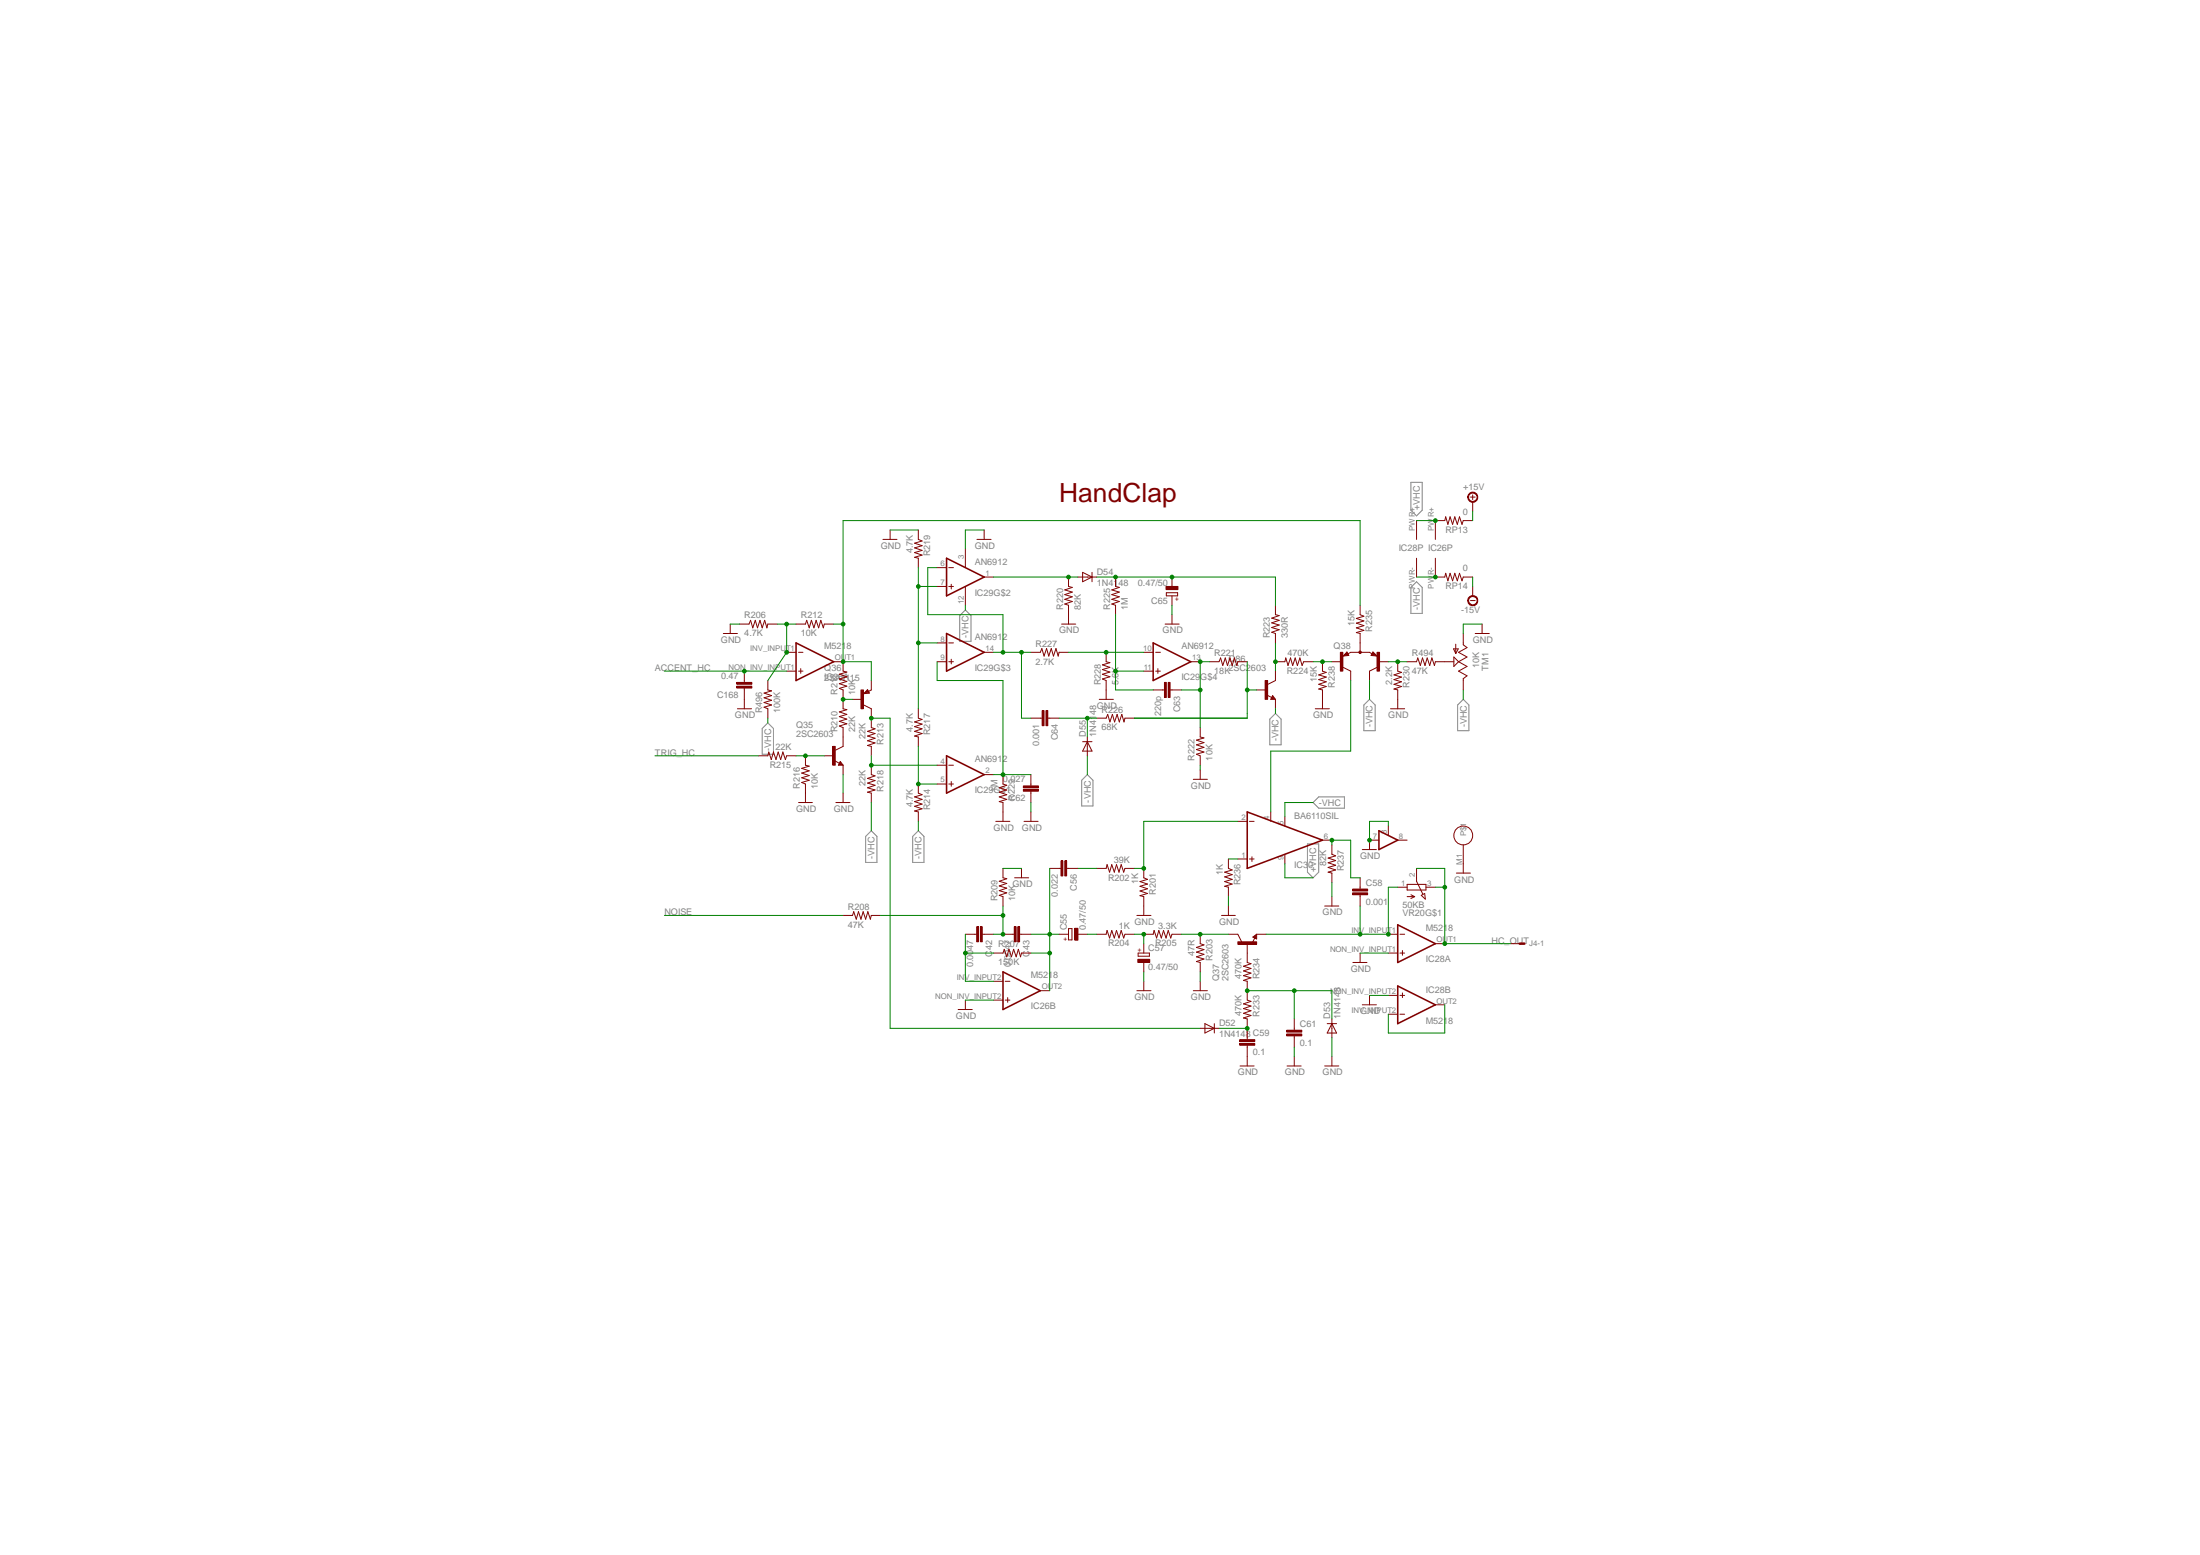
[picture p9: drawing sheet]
<svg xmlns="http://www.w3.org/2000/svg" width="297mm" height="210mm" viewBox="0 0 297 210" stroke-linecap="round" stroke-linejoin="round" font-family="sans-serif">
<path d="M190.5 65.1h1.5v3.8l-.7 .7-.8-.7zM191.3 78.5l.7 .8v3.5h-1.5v-3.5zM103.7 97.6l.7 .7v3.5h-1.5v-3.5zM130.3 82.3l.8 .8v3.5h-1.5v-3.5zM172.2 96.3l.8 .8v3.4h-1.6v-3.4zM184.9 94.4l.8 .8v3.4h-1.6v-3.4zM196.8 95.2l.8-.8 .7 .8v3.4h-1.5zM117.6 112.1l.8 .8v3.5h-1.5v-3.5zM123.2 112.9l.8-.8 .8 .8v3.5h-1.6zM146.8 104.6l.8 .7v3.5h-1.6v-3.5zM176.5 113.9h1.6v3.8l-.8 .8-.8-.8zM177.3 108.3l.8-.7h3.4v1.5h-3.4z" fill="none" stroke="#808080" stroke-width=".14"/>
<g fill="none" stroke="#800000" stroke-width=".14">
<path d="M119.2 72.8h1.9M120.2 71.5v1.3M124 71.5v1.3l.5 .2-1 .3 1 .4-1 .3 1 .3-1 .3 1 .3-1 .3 .5 .2v1.2M126.5 79.2h1.3M126.5 76.6h1.3M128.1 79.2h.6M128.1 76.6h.6M128.4 78.9v.6M130.3 74.1v2.5M130.3 79.2v2.5M131.9 72.8h1.9M132.9 77.9h1.3"/>
<path d="M132.9 71.5v1.3M144.3 77.9v1.3l.5 .1-1 .3 1 .3-1 .4 1 .3-1 .3 1 .3-1 .3 .5 .2v1.3M145.5 77.9h2.6M146.2 77.3l1.2 .6-1.2 .6zM147.4 77.3v1.2M150.6 77.9v1.3l.5 .1-1 .3 1 .3-1 .4 1 .3-1 .3 1 .3-1 .3 .5 .2v1.3M97.7 85.5h1.9M98.6 84.2v1.3M99.9 84.2h1.2l.2-.5 .3 1.1 .4-1.1 .3 1.1 .3-1.1 .3 1.1 .3-1.1 .3 1.1 .2-.6h1.2M103.7 91.9v1.2l.5 .2-1 .3 1 .3-1 .3 1 .3-1 .3 1 .4-1 .3 .5 .2v1.2M106.2 88.1h1.3M106.2 90.6h1.3"/>
<path d="M107.5 84.2h1.3l.1-.5 .4 1.1 .3-1.1 .3 1.1 .3-1.1 .3 1.1 .3-1.1 .4 1.1 .1-.6h1.3M107.8 88.1h.6M107.8 90.6h.6M108.1 90.3v.6M112.6 89.3h1.2v1.3l.5 .1-1 .3 1 .4-1 .3 1 .3-1 .3 1 .3-1 .3 .5 .2v2.6l.5 .1-1 .3 1 .3-1 .3 1 .4-1 .3 1 .3-1 .3 .5 .2v2.6l-1 .5M115.1 94.4h1.3M116.2 93.1h.4v2.6h-.4zM116.6 95.2l1 .5v2.5l.5 .2-1 .3 1 .3-1 .4 1 .3-1 .3 1 .3-1 .3 .5 .2v1.2M117.1 93.1l.3 .5h-.8zM117.1 93.4h-.2l.2-.1 .2 .2-.5 .1 .3-.4 .2 .3M117.6 91.9v1.2l-.3 .2M124 95.7v1.2l.5 .2-1 .4 1 .2-1 .4 1 .3-1 .3 1 .3-1 .4 .5 .1v1.3"/>
<path d="M126.5 89.3h1.3M126.5 86.8h1.3M128.1 89.3h.6M128.1 86.8h.6M128.4 89v.6M132.9 88.1h1.3M139.2 88.1h1.3l.2-.6 .3 1.1 .3-1.1 .3 1.1 .3-1.1 .3 1.1 .4-1.1 .3 1.1 .1-.5h1.3M139.2 96.9h1.5M140.7 95.9h.3v2.1h-.3zM141.2 95.9h.3v2.1h-.3zM141.5 96.9h1.5M146.8 99.5v2.5"/>
<path d="M148.1 96.9h1.2l.3-.5 .3 1.1 .3-1.1 .3 1.1 .3-1.1 .3 1.1 .4-1.1 .3 1.1 .1-.6h1.3M149.3 88.1v1.2l.6 .2-1.1 .2 1.1 .4-1.1 .3 1.1 .3-1.1 .3 1.1 .4-1.1 .3 .5 .2v1.2M154.4 88.1h1.3M154.4 90.6h1.3M155.7 93.1h1.5M156 88.1h.7M156 90.6h.7M156.3 90.3v.6M157.2 92.1h.3v2h-.3zM157.5 80h1.5v.4h-1.5zM157.7 92.1h.3v2h-.3zM158 93.1h1.5"/>
<path d="M160.8 89.3h1.2M102.4 102h1.3l.1-.5 .3 1 .3-1 .4 1 .3-1 .3 1 .3-1 .3 1 .2-.5h1.3M107.8 108.3h1.9M108.8 102v1.3l.5 .1-1.1 .3 1.1 .4-1.1 .3 1.1 .3-1.1 .3 1.1 .3-1.1 .3 .6 .2v2.5M111.3 102h1.3M112.4 100.8h.4v2.5h-.4zM112.7 102.7l.6 .3M112.9 108.3h1.9M113.4 102.8l.4 .5h-.6zM113.4 103l.1 .2h-.2l.1-.3 .3 .3h-.4M113.8 103.3v1.3M113.8 107.1v1.2"/>
<path d="M117.6 103.3v1.3l.5 .1-1 .4 1 .3-1 .3 1 .3-1 .3 1 .3-1 .3 .5 .2v1.2M124 105.8v1.3l.5 .2-1 .3 1 .3-1 .3 1 .3-1 .3 1 .4-1 .3 .5 .1v1.3M126.5 103.3h1.3M126.5 105.8h1.3M128.1 103.3h.6M128.1 105.8h.6M128.4 105.5v.6M132.9 104.6h1.3M134.4 110.9h2M135.4 104.6v1.2l.5 .2-1 .3 1 .3-1 .3 1 .4-1 .3 1 .3-1 .3 .5 .1v2.6M138.2 106.1h2v.2h-2zM138.2 106.6h2v.2h-2z"/>
<path d="M138.3 110.9h1.9M139.2 104.6v1.5M139.2 106.8v1.5M139.2 109.6v1.3M146.2 100.1h1.2M146.8 100.1l.6 1.3h-1.2z"/>
</g>
<path d="M116.4 93.1v2.6M112.6 100.8v2.5" fill="none" stroke="#800000" stroke-width=".34"/>
<path d="M140.8 95.9v2.1M141.3 95.9v2.1M157.3 92.1v2M157.9 92.1v2M138.2 106.2h2M138.2 106.7h2" fill="none" stroke="#800000" stroke-width=".25"/>
<path d="M127.8 75.4l5.1 2.5-5.1 2.5zM107.5 86.8l5.1 2.5-5.1 2.6zM127.8 85.5l5.1 2.6-5.1 2.5zM155.7 86.8l5.1 2.5-5.1 2.6zM127.8 102l5.1 2.6-5.1 2.5z" fill="none" stroke="#800000" stroke-width=".21"/>
<path d="M157.4 79.2h1.6v.4h-1.6z" fill-rule="evenodd" fill="#800000"/>
<g fill="none" stroke="#800000" stroke-width=".14">
<path d="M157.4 79.2h1.6v.4h-1.6zM158.2 77.9v1.3M143.3 84.2h1.9M144.3 83v1.2M148.4 94.4h1.9M149.3 93.1v1.3M157.3 84.2h1.9M158.2 80.4v1.3M158.2 83v1.2M162 98.2v1.3l.6 .1-1.1 .3 1.1 .3-1.1 .3 1.1 .4-1.1 .3 1.1 .3-1.1 .3 .5 .2v1.3M163.3 89.3h1.3l.2-.5 .3 1 .3-1 .3 1 .4-1 .3 1 .3-1 .3 1 .1-.5h1.3M169.7 93.1h1.2"/>
<path d="M170.8 91.9h.4v2.5h-.4zM171.1 93.9l.6 .2M171.8 93.9l.4 .5h-.6zM171.8 94.1l.1 .2h-.2l.1-.3 .3 .3h-.4M172.2 90.6v1.3l-1 .5M172.2 81.7v1.3l.5 .1-1 .3 1 .3-1 .4 1 .3-1 .3 1 .3-1 .3 .5 .2v1.3M172.2 94.4v1.3M172.2 89.3h1.3l.1-.5 .3 1 .3-1 .3 1 .4-1 .3 1 .3-1 .3 1 .2-.5h1.3M177.6 95.7h1.9M178.6 89.3v1.3l.5 .2-1 .3 1 .3-1 .3 1 .3-1 .4 1 .3-1 .3 .5 .1v2.6M183.6 81.7v1.3l.5 .2-1 .3 1 .3-1 .3 1 .4-1 .3 1 .3-1 .3 .5 .1v1.3M187.7 95.7h1.9"/>
<path d="M188.7 89.3v1.3l.5 .2-1 .3 1 .3-1 .3 1 .3-1 .4 1 .3-1 .3 .5 .1v2.6M190 89.3h1.3l.1-.5 .4 1 .3-1 .3 1 .3-1 .3 1 .3-1 .4 1 .1-.5h1.3M199.2 85.5h1.9M200.1 84.2v1.3M135.4 117.2v1.3l.5 .1-1 .4 1 .3-1 .3 1 .3-1 .3 1 .3-1 .4 .5 .1v1.3M161.1 105.2h1.9M162 103.9v1.3M167.1 116h1.3M167.1 110.9h1.3M168.7 116h.6M168.7 110.9h.6M169 115.7v.6"/>
<path d="M171.6 109.6v1.3M173.5 110.2v1.3M173.5 115.3v1.3M178.6 113.4h1.2M184.9 113.4h1.3M187.4 111.5v1.3M188.7 113.4h1.3M113.8 123.6h1.3l.2-.5 .3 1 .3-1 .3 1 .3-1 .4 1 .3-1 .3 1 .1-.5h1.3M130.3 126.1h1.6M131.9 125.1h.2v2h-.2zM132.4 125.1h.2v2h-.2zM132.6 126.1h1.6"/>
<path d="M134.2 135h1.2M134.2 132.5h1.2M134.2 128.7h1.2l.2-.6 .3 1.1 .3-1.1 .4 1.1 .3-1.1 .3 1.1 .3-1.1 .3 1.1 .1-.5h1.3M135.4 126.1h1.5M135.7 135h.7M135.7 132.5h.7M136.1 134.7v.6M136.9 125.1h.3v2h-.3zM137.4 125.1h.3v2h-.3zM137.7 126.1h1.5M140.5 133.7h1.2M144.3 125.3h.4v1.6h-.4z"/>
</g>
<path d="M171 91.9v2.5" fill="none" stroke="#800000" stroke-width=".34"/>
<path d="M168.4 109.6l10.2 3.8-10.2 3.8zM186.2 112.1l2.5 1.3-2.5 1.3zM135.4 131.2l5.1 2.5-5.1 2.6z" fill="none" stroke="#800000" stroke-width=".21"/>
<path d="M132 125.1v2M132.5 125.1v2M137.1 125.1v2M137.5 125.1v2" fill="none" stroke="#800000" stroke-width=".25"/>
<path d="M145.1 125.3h.4v1.6h-.4z" fill-rule="evenodd" fill="#800000"/>
<path d="M143 126.1h1.3M145.1 125.3h.4v1.6h-.4zM145.5 126.1h1.3M148.1 126.1h1.2l.2-.5 .3 1 .3-1 .3 1 .3-1 .4 1 .3-1 .3 1 .2-.5h1.3M153.7 128.7h1.5v.4h-1.5z" fill="none" stroke="#800000" stroke-width=".14"/>
<path d="M153.6 129.5h1.6v.4h-1.6z" fill-rule="evenodd" fill="#800000"/>
<g fill="none" stroke="#800000" stroke-width=".14">
<path d="M191.3 70.3v2.5M191.3 75.4v2.5M181.4 90.1l1 .5M181.9 88l.2 .5-.7 .1zM181.9 88.3h-.3l.3-.1 .1 .2-.5 .1 .4-.4 .1 .3M182 88.3l.4-.2h2.5l.3 .2M185.4 88l.5 .6-.8-.1zM185.4 88.3h.2l-.2-.1-.1 .2 .5 .1-.4-.4-.2 .3M185.9 90.1l-1 .5M137 118.5h1.9M137.9 117.2v1.3M141.7 117.2h1.6"/>
<path d="M143.3 116.2h.2v2h-.2zM143.8 116.2h.2v2h-.2zM144 117.2h1.5M148.1 117.2h1.2l.2-.5 .3 1 .3-1 .3 1 .3-1 .4 1 .3-1 .3 1 .2-.5h1.3M154.4 117.2v1.3l.5 .2-1 .3 1 .3-1 .3 1 .4-1 .3 1 .3-1 .3 .5 .1v2.6M165.9 116v1.2l.5 .2-1 .3 1 .4-1 .3 1 .3-1 .3 1 .3-1 .3 .5 .2v1.2M179.8 114v1.3l.5 .2-1 .3 1 .4-1 .3 1 .3-1 .3 1 .3-1 .3 .5 .2v1.2M183.6 118.5v1.5M183.9 114.7h1.9M184.9 113.4v1.3M188.7 119.8h1.3M190 119.4h2.5v.7h-2.5z"/>
<path d="M191.3 117.2v1.8l.8 1.7M192.5 119.8h1.3M129.4 136.3h1.9M130.3 135v1.3M153.5 133.7h1.9M153.5 123.6h1.9M153.6 129.5h1.6v.4h-1.6zM154.4 127.4v1.3M154.4 129.9v1.3M154.4 132.5v1.2M154.4 126.1h1.3l.1-.5 .4 1 .3-1 .3 1 .3-1 .3 1 .3-1 .4 1 .1-.5h1.3M161.1 133.7h1.9"/>
<path d="M162 126.1v1.3l.6 .2-1.1 .3 1.1 .3-1.1 .3 1.1 .3-1.1 .4 1.1 .3-1.1 .3 .5 .1v1.3M162 132.5v1.2M162 138.8h2.6M162.7 138.2l1.3 .6-1.3 .6zM164 138.2v1.2M164.9 123.6h1.9M165.9 126.1h1.2l.5 1M165.9 122.3v1.3M167.1 127.1h2.6v.4h-2.6zM168.4 127.4v2.5l.5 .2-1 .3 1 .3-1 .4 1 .3-1 .3 1 .3-1 .3 .5 .2v2.5l.5 .2-1 .3 1 .3-1 .3 1 .3-1 .4 1 .3-1 .3 .5 .1v2.8M169.2 126.5l.5-.4v.6zM169.4 126.6l-.3 .6"/>
<path d="M169.4 126.5l.1-.1v.2l-.2-.1 .3-.3v.4M169.7 126.1h1.2M173.7 139.6h2.1v.2h-2.1zM173.7 139.1h2.1v.2h-2.1zM174.7 137.5v1.6M174.7 139.8v1.6M179.2 138.2h1.3M179.8 138.2l.7 1.2h-1.3zM179.8 137.5v2.6M182.6 120.5h2.1v.3h-2.1zM182.6 120h2.1v.3h-2.1zM182.7 129.9h1.9"/>
<path d="M183.6 120.8v1.5M183.6 128.7v1.2M187.4 126.1h1.3M187.4 128.7h1.3M189 126.1h.6M189 128.7h.6M189.4 128.3v.6M190 121h1M190.5 120.8l.5 .2M191 121l-.5 .3M191.9 120.9l.5-.3v.8zM193.8 127.4h1.3"/>
<path d="M167.4 140.8h2v.3h-2zM167.4 140.3h2v.3h-2zM167.4 143.9h1.9M168.4 141.1v2.8M173.8 143.9h1.9M174.7 142.6v1.3M178.9 143.9h1.9M179.8 142.6v1.3"/>
</g>
<path d="M167.1 127.3h2.6" fill="none" stroke="#800000" stroke-width=".34"/>
<path d="M143.4 116.2v2M143.9 116.2v2M173.7 139.7h2.1M173.7 139.2h2.1M182.6 120.6h2.1M182.6 120.1h2.1M167.4 141h2M167.4 140.5h2" fill="none" stroke="#800000" stroke-width=".25"/>
<path d="M188.7 124.8l5.1 2.6-5.1 2.5z" fill="none" stroke="#800000" stroke-width=".21"/>
<circle cx="183.6" cy="88.1" r=".17" fill="#800000"/>
<g fill="none" stroke="#800000" stroke-width=".14">
<path d="M193.8 70.3v2.5M193.8 75.4v2.5M179.8 89.3h1.3M181 88.1h.3v2.5h-.3zM182.4 90.6v1.3M183.6 86.8v1.3M184.9 90.6v1.3M185.9 88.1h.4v2.5h-.4zM186.2 89.3h1.2M198.5 81.1h.7"/>
<circle cx="183.6" cy="88.1" r=".17"/>
</g>
<path d="M181.1 88.1v2.5M186.1 88.1v2.5" fill="none" stroke="#800000" stroke-width=".34"/>
<path d="M198.5 80.5a.69 .69 0 0 1 1 .3 .69 .69 0 0 1-.5 1 .69 .69 0 0 1-.8-.7h.1a.58 .58 0 0 1 .8-.5 .58 .58 0 0 1 .2 .9 .58 .58 0 0 1-1-.2v-.2h-.1v-.4z" fill-rule="evenodd" fill="#800000"/>
<path d="M198.5 67.1h.7M198.8 66.8v.6M198.8 79.2v1.2M198.5 80.5a.69 .69 0 0 1 1 .3 .69 .69 0 0 1-.5 1 .69 .69 0 0 1-.8-.7h.1a.58 .58 0 0 1 .8-.5 .58 .58 0 0 1 .2 .9 .58 .58 0 0 1-1-.2v-.2h-.1v-.4z" fill="none" stroke="#800000" stroke-width=".14"/>
<path d="M198.5 66.5a.69 .69 0 0 1 1 .3 .69 .69 0 0 1-.5 1 .69 .69 0 0 1-.8-.7h.1a.58 .58 0 0 1 .7-.5 .58 .58 0 0 1 .4 .8 .58 .58 0 0 1-.9 .2l-.2-.2v-.3h-.1z" fill-rule="evenodd" fill="#800000"/>
<g fill="none" stroke="#800000" stroke-width=".14">
<path d="M193.8 70.3h1.3l.1-.5 .3 1 .3-1 .3 1 .3-1 .4 1 .3-1 .3 1 .2-.5h1.2M193.8 77.9h1.3l.1-.5 .3 1 .3-1 .3 1 .3-1 .4 1 .3-1 .3 1 .2-.5h1.2M198.5 66.5a.69 .69 0 0 1 1 .3 .69 .69 0 0 1-.5 1 .69 .69 0 0 1-.8-.7h.1a.58 .58 0 0 1 .7-.5 .58 .58 0 0 1 .4 .8 .58 .58 0 0 1-.9 .2l-.2-.2v-.3h-.1zM198.8 67.7v1.3M99.5 92.1h2v.3h-2zM99.5 92.6h2v.3h-2zM99.6 95.7h1.9M100.5 90.6v1.5M100.5 92.9v2.8M195.1 89.3h1.2M196.3 87.6h.6l-.3 .6zM196.3 88.7l.6 .6-.6 .7z"/>
<path d="M196.6 87v1.2M196.9 89.3l1.2 .7-1.2 .6 1.2 .6-.5 .4v1.5M197.6 85.5v1.5l.5 .4-1.2 .7 1.2 .6-1.2 .6M196.6 117.9h1.9M197.6 114v3.9M178.9 122.3h1.9M179.8 121v1.3M183.9 135.6h1.9M184.9 134.4v1.2M187.4 134.4h1.3M187.4 136.9h1.3M189 134.4h.6"/>
<path d="M189 136.9h.6M189.4 134v.7M193.8 135.6h1.3M203.9 127.4h1.3"/>
<circle cx="197.6" cy="112.8" r="1.27"/>
</g>
<path d="M205.2 127.4h.6" fill="none" stroke="#800000" stroke-width=".34"/>
<path d="M188.7 133.1l5.1 2.5-5.1 2.6z" fill="none" stroke="#800000" stroke-width=".21"/>
<path d="M99.5 92.2h2M99.5 92.8h2" fill="none" stroke="#800000" stroke-width=".25"/>
<g fill="none" stroke="#008000" stroke-width=".14">
<path d="M120.2 71.5h3.8M132.9 71.5h-2.6v2.6M98.6 84.2h1.3M158.2 81.7v1.3M200.1 84.2h-2.5v1.3M113.8 104.6v2.5M135.4 117.2h2.5M139.2 108.3v1.3M162 103.3v.6M187.4 111.5v-.6h-2.5v2.5M130.3 135h3.9M154.4 131.2v1.3"/>
<path d="M162 131.2v1.3M174.7 141.4v1.2M179.8 140.1v2.5"/>
</g>
<circle cx="184.9" cy="113.4" r=".25" fill="#008000"/>
<g fill="none" stroke="#008000" stroke-width=".14">
<path d="M113.8 94.4h1.3M179.8 119.1v1.9M165.9 121v1.3M183.6 128.7h3.8M184.9 134.4h2.5"/>
<circle cx="184.9" cy="113.4" r=".25"/>
</g>
<circle cx="113.8" cy="94.4" r=".25" fill="#008000"/>
<g fill="none" stroke="#008000" stroke-width=".14">
<path d="M112.6 84.2h1.2v5.1"/>
<circle cx="113.8" cy="94.4" r=".25"/>
</g>
<circle cx="113.8" cy="89.3" r=".25" fill="#008000"/>
<g fill="none" stroke="#008000" stroke-width=".14">
<path d="M113.8 89.3h3.8v2.6M183.6 81.7v-11.4h-69.8v13.9"/>
<circle cx="113.8" cy="89.3" r=".25"/>
</g>
<circle cx="113.8" cy="84.2" r=".25" fill="#008000"/>
<g fill="none" stroke="#008000" stroke-width=".14">
<path d="M104.9 84.2h1.3v3.9"/>
<circle cx="113.8" cy="84.2" r=".25"/>
</g>
<circle cx="106.2" cy="84.2" r=".25" fill="#008000"/>
<g fill="none" stroke="#008000" stroke-width=".14">
<path d="M106.2 84.2h1.3M106.2 88.1l-2.5 3.8"/>
<circle cx="106.2" cy="84.2" r=".25"/>
</g>
<circle cx="106.2" cy="88.1" r=".25" fill="#008000"/>
<g fill="none" stroke="#008000" stroke-width=".14">
<path d="M107.5 102h3.8"/>
<circle cx="106.2" cy="88.1" r=".25"/>
</g>
<circle cx="108.8" cy="102" r=".25" fill="#008000"/>
<g fill="none" stroke="#008000" stroke-width=".14">
<path d="M117.6 96.9h2.6v41.9h41.8M88.4 102h14"/>
<circle cx="108.8" cy="102" r=".25"/>
</g>
<circle cx="117.6" cy="96.9" r=".25" fill="#008000"/>
<g fill="none" stroke="#008000" stroke-width=".14">
<path d="M117.6 102v1.3h8.9"/>
<circle cx="117.6" cy="96.9" r=".25"/>
</g>
<circle cx="117.6" cy="103.3" r=".25" fill="#008000"/>
<g fill="none" stroke="#008000" stroke-width=".14">
<path d="M124 100.8v5h2.5"/>
<circle cx="117.6" cy="103.3" r=".25"/>
</g>
<circle cx="124" cy="105.8" r=".25" fill="#008000"/>
<g fill="none" stroke="#008000" stroke-width=".14">
<path d="M124 76.6v19.1M124 79.2h2.5M124 86.8h2.5"/>
<circle cx="124" cy="105.8" r=".25"/>
</g>
<circle cx="124" cy="86.8" r=".25" fill="#008000"/>
<circle cx="124" cy="86.8" r=".25" fill="none" stroke="#008000" stroke-width=".14"/>
<circle cx="124" cy="79.2" r=".25" fill="#008000"/>
<g fill="none" stroke="#008000" stroke-width=".14">
<path d="M126.5 76.6h-1.2v6.4h10.1v5.1M134.2 88.1h5M137.9 88.1v8.8h1.3"/>
<circle cx="124" cy="79.2" r=".25"/>
</g>
<circle cx="137.9" cy="88.1" r=".25" fill="#008000"/>
<circle cx="137.9" cy="88.1" r=".25" fill="none" stroke="#008000" stroke-width=".14"/>
<circle cx="135.4" cy="88.1" r=".25" fill="#008000"/>
<g fill="none" stroke="#008000" stroke-width=".14">
<path d="M126.5 89.3v2.6h8.9v12.7h-1.2"/>
<circle cx="135.4" cy="88.1" r=".25"/>
</g>
<circle cx="135.4" cy="104.6" r=".25" fill="#008000"/>
<g fill="none" stroke="#008000" stroke-width=".14">
<path d="M134.2 77.9h11.3M198.8 77.9v1.3M135.4 104.6h3.8"/>
<circle cx="135.4" cy="104.6" r=".25"/>
</g>
<circle cx="144.3" cy="77.9" r=".25" fill="#008000"/>
<g fill="none" stroke="#008000" stroke-width=".14">
<path d="M148.1 77.9h10.1"/>
<circle cx="144.3" cy="77.9" r=".25"/>
</g>
<circle cx="150.6" cy="77.9" r=".25" fill="#008000"/>
<circle cx="150.6" cy="77.9" r=".25" fill="none" stroke="#008000" stroke-width=".14"/>
<circle cx="158.2" cy="77.9" r=".25" fill="#008000"/>
<g fill="none" stroke="#008000" stroke-width=".14">
<path d="M158.2 77.9h14v3.8M150.6 83v10.1h5.1M150.6 90.6h3.8"/>
<circle cx="158.2" cy="77.9" r=".25"/>
</g>
<circle cx="150.6" cy="90.6" r=".25" fill="#008000"/>
<g fill="none" stroke="#008000" stroke-width=".14">
<path d="M144.3 88.1h10.1"/>
<circle cx="150.6" cy="90.6" r=".25"/>
</g>
<circle cx="149.4" cy="88.1" r=".25" fill="#008000"/>
<g fill="none" stroke="#008000" stroke-width=".14">
<path d="M143 96.9h5.1M146.8 96.9v2.6"/>
<circle cx="149.4" cy="88.1" r=".25"/>
</g>
<circle cx="146.8" cy="96.9" r=".25" fill="#008000"/>
<g fill="none" stroke="#008000" stroke-width=".14">
<path d="M172.2 86.8v3.8"/>
<circle cx="146.8" cy="96.9" r=".25"/>
</g>
<circle cx="172.2" cy="89.3" r=".25" fill="#008000"/>
<g fill="none" stroke="#008000" stroke-width=".14">
<path d="M177.3 89.3h2.5"/>
<circle cx="172.2" cy="89.3" r=".25"/>
</g>
<circle cx="178.6" cy="89.3" r=".25" fill="#008000"/>
<g fill="none" stroke="#008000" stroke-width=".14">
<path d="M168.4 133.7h11.4v3.8M174.7 133.7v3.8"/>
<circle cx="178.6" cy="89.3" r=".25"/>
</g>
<circle cx="168.4" cy="133.7" r=".25" fill="#008000"/>
<circle cx="168.4" cy="133.7" r=".25" fill="none" stroke="#008000" stroke-width=".14"/>
<circle cx="174.8" cy="133.7" r=".25" fill="#008000"/>
<g fill="none" stroke="#008000" stroke-width=".14">
<path d="M167.1 110.9h-12.7v6.3h-1.2"/>
<circle cx="174.8" cy="133.7" r=".25"/>
</g>
<circle cx="154.4" cy="117.2" r=".25" fill="#008000"/>
<g fill="none" stroke="#008000" stroke-width=".14">
<path d="M145.5 117.2h2.6M118.9 123.6h16.5M135.4 122.3v3.8h-1.2"/>
<circle cx="154.4" cy="117.2" r=".25"/>
</g>
<circle cx="135.4" cy="123.6" r=".25" fill="#008000"/>
<circle cx="135.4" cy="123.6" r=".25" fill="none" stroke="#008000" stroke-width=".14"/>
<circle cx="135.4" cy="126.1" r=".25" fill="#008000"/>
<g fill="none" stroke="#008000" stroke-width=".14">
<path d="M130.3 126.1v6.4h3.9M130.3 128.7h3.9"/>
<circle cx="135.4" cy="126.1" r=".25"/>
</g>
<circle cx="130.3" cy="128.7" r=".25" fill="#008000"/>
<g fill="none" stroke="#008000" stroke-width=".14">
<path d="M141.7 117.2v16.5M139.2 126.1h3.8M139.2 128.7h2.5"/>
<circle cx="130.3" cy="128.7" r=".25"/>
</g>
<circle cx="141.7" cy="128.7" r=".25" fill="#008000"/>
<circle cx="141.7" cy="128.7" r=".25" fill="none" stroke="#008000" stroke-width=".14"/>
<circle cx="141.7" cy="126.1" r=".25" fill="#008000"/>
<g fill="none" stroke="#008000" stroke-width=".14">
<path d="M146.8 126.1h1.3M153.2 126.1h1.2v1.3"/>
<circle cx="141.7" cy="126.1" r=".25"/>
</g>
<circle cx="154.4" cy="126.1" r=".25" fill="#008000"/>
<g fill="none" stroke="#008000" stroke-width=".14">
<path d="M159.5 126.1h6.4"/>
<circle cx="154.4" cy="126.1" r=".25"/>
</g>
<circle cx="162.1" cy="126.1" r=".25" fill="#008000"/>
<g fill="none" stroke="#008000" stroke-width=".14">
<path d="M164.6 138.8h3.8"/>
<circle cx="162.1" cy="126.1" r=".25"/>
</g>
<circle cx="168.4" cy="138.8" r=".25" fill="#008000"/>
<g fill="none" stroke="#008000" stroke-width=".14">
<path d="M89.7 90.6h16.5M89.7 123.6h24.1"/>
<circle cx="168.4" cy="138.8" r=".25"/>
</g>
<circle cx="100.5" cy="90.6" r=".25" fill="#008000"/>
<g fill="none" stroke="#008000" stroke-width=".14">
<path d="M198.8 69v1.3M165.9 116h1.2M179.8 114v-.6h2.6v5.1h1.2"/>
<circle cx="100.5" cy="90.6" r=".25"/>
</g>
<circle cx="179.8" cy="113.4" r=".25" fill="#008000"/>
<g fill="none" stroke="#008000" stroke-width=".14">
<path d="M170.9 126.1h16.5M183.6 122.3v3.8"/>
<circle cx="179.8" cy="113.4" r=".25"/>
</g>
<circle cx="183.6" cy="126.1" r=".25" fill="#008000"/>
<g fill="none" stroke="#008000" stroke-width=".14">
<path d="M188.7 119.8h-1.3v6.3"/>
<circle cx="183.6" cy="126.1" r=".25"/>
</g>
<circle cx="187.5" cy="126.1" r=".25" fill="#008000"/>
<g fill="none" stroke="#008000" stroke-width=".14">
<path d="M191.3 117.2h3.8v10.2M193.8 119.8h1.3"/>
<circle cx="187.5" cy="126.1" r=".25"/>
</g>
<circle cx="195.1" cy="119.8" r=".25" fill="#008000"/>
<circle cx="195.1" cy="119.8" r=".25" fill="none" stroke="#008000" stroke-width=".14"/>
<circle cx="195.1" cy="127.4" r=".25" fill="#008000"/>
<g fill="none" stroke="#008000" stroke-width=".14">
<path d="M187.4 89.3h2.6M195.1 127.4h8.8"/>
<circle cx="195.1" cy="127.4" r=".25"/>
</g>
<circle cx="188.7" cy="89.3" r=".25" fill="#008000"/>
<g fill="none" stroke="#008000" stroke-width=".14">
<path d="M191.3 70.3h2.5M182.4 91.9v9.5h-10.8v8.2"/>
<circle cx="188.7" cy="89.3" r=".25"/>
</g>
<circle cx="193.8" cy="70.3" r=".25" fill="#008000"/>
<g fill="none" stroke="#008000" stroke-width=".14">
<path d="M191.3 77.9h2.5M173.5 116.6v1.9h3.8"/>
<circle cx="193.8" cy="70.3" r=".25"/>
</g>
<circle cx="193.8" cy="77.9" r=".25" fill="#008000"/>
<g fill="none" stroke="#008000" stroke-width=".14">
<path d="M103.7 96.9v.7M130.3 81.7v.6M168.4 89.3v3.8h1.3M172.2 95.7v.6M184.9 91.9v2.5M197.6 93.1v1.3M117.6 108.3v3.8M124 110.9v1.2M146.8 102v2.6M177.3 108.3h-3.8v1.9"/>
<circle cx="193.8" cy="77.9" r=".25"/>
</g>
<circle cx="168.4" cy="93.1" r=".25" fill="#008000"/>
<g fill="none" stroke="#008000" stroke-width=".14">
<path d="M159.5 93.1h2.5M168.4 93.1v3.8h-15.2"/>
<circle cx="168.4" cy="93.1" r=".25"/>
</g>
<circle cx="162.1" cy="93.1" r=".25" fill="#008000"/>
<g fill="none" stroke="#008000" stroke-width=".14">
<path d="M162 89.3h1.3"/>
<circle cx="162.1" cy="93.1" r=".25"/>
</g>
<circle cx="162.1" cy="89.3" r=".25" fill="#008000"/>
<g fill="none" stroke="#008000" stroke-width=".14">
<path d="M162 89.3v8.9M195.1 135.6v3.8h-7.7v-2.5"/>
<circle cx="162.1" cy="89.3" r=".25"/>
</g>
<text font-size="3.6" fill="#800000" x="143" y="67.7">HandClap</text>
<g font-size="1.2" fill="#808080">
<text x="191.7" y="68.9" transform="rotate(-90 191.7 68.9)">+VHC</text>
<text x="195.2" y="71.9">RP13</text>
<text x="197.5" y="69.5">0</text>
<text x="197.6" y="66.2">+15V</text>
<text x="118.9" y="74.1">GND</text>
<text x="123.2" y="74.7" transform="rotate(-90 123.2 74.7)">4.7K</text>
<text x="125.6" y="75.1" transform="rotate(-90 125.6 75.1)">R219</text>
<text x="131.6" y="76.2">AN6912</text>
<text x="131.6" y="74.1">GND</text>
<text x="148.1" y="77.7">D54</text>
<text x="188.8" y="74.4">IC28P IC26P</text>
<text x="197.5" y="77.1">0</text>
<text x="100.5" y="83.5">R206</text>
<text x="108.1" y="83.5">R212</text>
<text x="131.6" y="80.4">IC29G$2</text>
<text x="143.5" y="82.3" transform="rotate(-90 143.5 82.3)">R220</text>
<text x="145.9" y="82.3" transform="rotate(-90 145.9 82.3)">82K</text>
<text x="148.1" y="79.1">1N4148</text>
<text x="149.9" y="82.3" transform="rotate(-90 149.9 82.3)">R225</text>
<text x="152.3" y="82.3" transform="rotate(-90 152.3 82.3)">1M</text>
<text x="153.6" y="79">0.47/50</text>
<text x="155.4" y="81.6">C65</text>
<text x="191.7" y="82.3" transform="rotate(-90 191.7 82.3)">-VHC</text>
<text x="195.2" y="79.5">RP14</text>
<text x="197.3" y="82.8">-15V</text>
<text x="97.3" y="86.8">GND</text>
<text x="100.5" y="85.9">4.7K</text>
<text x="108.1" y="85.9">10K</text>
<text x="111.3" y="87.7">M5218</text>
<text x="130.8" y="86.1" transform="rotate(-90 130.8 86.1)">-VHC</text>
<text x="131.6" y="86.4">AN6912</text>
<text x="139.8" y="89.7">2.7K</text>
<text x="139.8" y="87.3">R227</text>
<text x="143" y="85.5">GND</text>
<text x="157" y="85.5">GND</text>
<text x="159.5" y="87.7">AN6912</text>
<text x="164" y="88.6">R221</text>
<text x="165.9" y="89.3">Q86</text>
<text x="171.4" y="86.1" transform="rotate(-90 171.4 86.1)">R223</text>
<text x="173.8" y="88.6">470K</text>
<text x="173.9" y="86.1" transform="rotate(-90 173.9 86.1)">330R</text>
<text x="180" y="87.7">Q38</text>
<text x="182.9" y="84.5" transform="rotate(-90 182.9 84.5)">15K</text>
<text x="185.2" y="85.3" transform="rotate(-90 185.2 85.3)">R235</text>
<text x="190.6" y="88.6">R494</text>
<text x="198.8" y="86.8">GND</text>
<text x="88.4" y="90.6">ACCENT_HC</text>
<text x="96.8" y="94.2">C168</text>
<text x="97.4" y="91.7">0.47</text>
<text x="111.3" y="91.9">2SA1115</text>
<text x="111.3" y="90.6">Q36</text>
<text x="111.3" y="91.8">IC26A</text>
<text x="113.1" y="93.8" transform="rotate(-90 113.1 93.8)">R211</text>
<text x="115.5" y="93.8" transform="rotate(-90 115.5 93.8)">10K</text>
<text x="131.6" y="90.5">IC29G$3</text>
<text x="148.1" y="95.7">GND</text>
<text x="148.6" y="92.5" transform="rotate(-90 148.6 92.5)">R228</text>
<text x="151" y="92.5" transform="rotate(-90 151 92.5)">5.6K</text>
<text x="159.5" y="91.8">IC29G$4</text>
<text x="164" y="91">18K</text>
<text x="165.9" y="90.6">2SC2603</text>
<text x="173.7" y="91">R224</text>
<text x="177.8" y="92.1" transform="rotate(-90 177.8 92.1)">15K</text>
<text x="180.2" y="92.9" transform="rotate(-90 180.2 92.9)">R238</text>
<text x="188" y="92.5" transform="rotate(-90 188 92.5)">2.2K</text>
<text x="190.3" y="92.9" transform="rotate(-90 190.3 92.9)">R230</text>
<text x="190.6" y="91">47K</text>
<text x="199.7" y="90.2" transform="rotate(-90 199.7 90.2)">10K</text>
<text x="201" y="90.5" transform="rotate(-90 201 90.5)">TM1</text>
<text x="99.2" y="96.9">GND</text>
<text x="102.9" y="96.3" transform="rotate(-90 102.9 96.3)">R496</text>
<text x="104.1" y="101.3" transform="rotate(-90 104.1 101.3)">-VHC</text>
<text x="104.7" y="101.3">22K</text>
<text x="105.3" y="96.3" transform="rotate(-90 105.3 96.3)">100K</text>
<text x="107.5" y="99.5">2SC2603</text>
<text x="107.5" y="98.2">Q35</text>
<text x="113.1" y="98.8" transform="rotate(-90 113.1 98.8)">R210</text>
<text x="115.5" y="98.8" transform="rotate(-90 115.5 98.8)">22K</text>
<text x="116.9" y="99.7" transform="rotate(-90 116.9 99.7)">22K</text>
<text x="119.3" y="100.5" transform="rotate(-90 119.3 100.5)">R213</text>
<text x="123.2" y="98.8" transform="rotate(-90 123.2 98.8)">4.7K</text>
<text x="125.6" y="99.2" transform="rotate(-90 125.6 99.2)">R217</text>
<text x="140.3" y="100.8" transform="rotate(-90 140.3 100.8)">0.001</text>
<text x="142.8" y="99.9" transform="rotate(-90 142.8 99.9)">C64</text>
<text x="146.6" y="99.5" transform="rotate(-90 146.6 99.5)">D55</text>
<text x="148" y="99.5" transform="rotate(-90 148 99.5)">1N4148</text>
<text x="148.7" y="98.6">68K</text>
<text x="148.7" y="96.2">R226</text>
<text x="156.8" y="96.6" transform="rotate(-90 156.8 96.6)">220p</text>
<text x="159.3" y="96.1" transform="rotate(-90 159.3 96.1)">C63</text>
<text x="172.6" y="100.1" transform="rotate(-90 172.6 100.1)">-VHC</text>
<text x="177.3" y="96.9">GND</text>
<text x="185.3" y="98.2" transform="rotate(-90 185.3 98.2)">-VHC</text>
<text x="187.4" y="96.9">GND</text>
<text x="198" y="98.2" transform="rotate(-90 198 98.2)">-VHC</text>
<text x="88.4" y="102">TRIG_HC</text>
<text x="103.9" y="103.6">R215</text>
<text x="108" y="106.5" transform="rotate(-90 108 106.5)">R216</text>
<text x="110.4" y="106.5" transform="rotate(-90 110.4 106.5)">10K</text>
<text x="116.9" y="106.1" transform="rotate(-90 116.9 106.1)">22K</text>
<text x="119.3" y="106.8" transform="rotate(-90 119.3 106.8)">R218</text>
<text x="131.6" y="102.9">AN6912</text>
<text x="131.6" y="107">IC29G$1</text>
<text x="134.7" y="106.8" transform="rotate(-90 134.7 106.8)">1M</text>
<text x="135.4" y="105.6">0.027</text>
<text x="160.8" y="106.5">GND</text>
<text x="161.3" y="102.7" transform="rotate(-90 161.3 102.7)">R222</text>
<text x="163.7" y="102.7" transform="rotate(-90 163.7 102.7)">10K</text>
<text x="107.5" y="109.6">GND</text>
<text x="112.6" y="109.6">GND</text>
<text x="123.2" y="109" transform="rotate(-90 123.2 109)">4.7K</text>
<text x="125.6" y="109.4" transform="rotate(-90 125.6 109.4)">R214</text>
<text x="134.2" y="112.1">GND</text>
<text x="136.2" y="108.2">C62</text>
<text x="137" y="108.1" transform="rotate(-90 137 108.1)">R229</text>
<text x="138" y="112.1">GND</text>
<text x="147.3" y="108.3" transform="rotate(-90 147.3 108.3)">-VHC</text>
<text x="174.7" y="110.5">BA6110SIL</text>
<text x="178.1" y="108.8">-VHC</text>
<text x="118.1" y="115.9" transform="rotate(-90 118.1 115.9)">-VHC</text>
<text x="124.4" y="115.9" transform="rotate(-90 124.4 115.9)">-VHC</text>
<text x="136.7" y="119.8">GND</text>
<text x="149.6" y="118.9">R202</text>
<text x="150.4" y="116.5">39K</text>
<text x="153.7" y="119.3" transform="rotate(-90 153.7 119.3)">1K</text>
<text x="165.1" y="118.1" transform="rotate(-90 165.1 118.1)">1K</text>
<text x="167.5" y="119.5" transform="rotate(-90 167.5 119.5)">R236</text>
<text x="174.7" y="117.2">IC30</text>
<text x="177.7" y="117.7" transform="rotate(-90 177.7 117.7)">+VHC</text>
<text x="179.1" y="116.8" transform="rotate(-90 179.1 116.8)">82K</text>
<text x="181.4" y="117.6" transform="rotate(-90 181.4 117.6)">R237</text>
<text x="183.6" y="116">GND</text>
<text x="184.4" y="119.6">C58</text>
<text x="196.3" y="119.1">GND</text>
<text x="89.7" y="123.6">NOISE</text>
<text x="114.5" y="125.2">47K</text>
<text x="114.5" y="122.8">R208</text>
<text x="134.7" y="121.7" transform="rotate(-90 134.7 121.7)">R209</text>
<text x="137.1" y="121.7" transform="rotate(-90 137.1 121.7)">10K</text>
<text x="142.8" y="121" transform="rotate(-90 142.8 121)">0.022</text>
<text x="144.1" y="125.6" transform="rotate(-90 144.1 125.6)">C55</text>
<text x="145.4" y="120.2" transform="rotate(-90 145.4 120.2)">C56</text>
<text x="146.6" y="125.6" transform="rotate(-90 146.6 125.6)">0.47/50</text>
<text x="151" y="125.3">1K</text>
<text x="153.2" y="124.8">GND</text>
<text x="156.1" y="120.8" transform="rotate(-90 156.1 120.8)">R201</text>
<text x="156.4" y="125.3">3.3K</text>
<text x="164.6" y="124.8">GND</text>
<text x="178.6" y="123.6">GND</text>
<text x="184.4" y="122.1">0.001</text>
<text x="189.4" y="122.6">50KB</text>
<text x="189.4" y="123.7">VR20G$1</text>
<text x="192.5" y="125.7">M5218</text>
<text x="131.4" y="130.6" transform="rotate(-90 131.4 130.6)">0.0047</text>
<text x="133.9" y="129.1" transform="rotate(-90 133.9 129.1)">C42</text>
<text x="134.8" y="127.9">R207</text>
<text x="134.8" y="130.3">150K</text>
<text x="136.5" y="130.6" transform="rotate(-90 136.5 130.6)">0.0047</text>
<text x="139" y="129.1" transform="rotate(-90 139 129.1)">C43</text>
<text x="149.6" y="127.8">R204</text>
<text x="155" y="130.9">0.47/50</text>
<text x="155" y="128.4">C57</text>
<text x="156" y="127.8">R205</text>
<text x="161.3" y="129" transform="rotate(-90 161.3 129)">47R</text>
<text x="163.7" y="129.7" transform="rotate(-90 163.7 129.7)">R203</text>
<text x="182.4" y="131.2">GND</text>
<text x="192.5" y="129.8">IC28A</text>
<text x="201.4" y="127.4">HC_OUT</text>
<text x="129.1" y="137.5">GND</text>
<text x="139.2" y="136.2">IC26B</text>
<text x="139.2" y="132.1">M5218</text>
<text x="153.2" y="135">GND</text>
<text x="160.8" y="135">GND</text>
<text x="164.6" y="132.5" transform="rotate(-90 164.6 132.5)">Q37</text>
<text x="165.9" y="132.5" transform="rotate(-90 165.9 132.5)">2SC2603</text>
<text x="167.6" y="137.2" transform="rotate(-90 167.6 137.2)">470K</text>
<text x="167.6" y="132.1" transform="rotate(-90 167.6 132.1)">470K</text>
<text x="170" y="137.3" transform="rotate(-90 170 137.3)">R233</text>
<text x="170" y="132.2" transform="rotate(-90 170 132.2)">R234</text>
<text x="179.6" y="137.5" transform="rotate(-90 179.6 137.5)">D53</text>
<text x="181" y="137.5" transform="rotate(-90 181 137.5)">1N4148</text>
<text x="183.6" y="136.9">GND</text>
<text x="192.5" y="134">IC28B</text>
<text x="164.6" y="140">1N4148 C59</text>
<text x="164.6" y="138.6">D52</text>
<text x="169.2" y="142.4">0.1</text>
<text x="175.5" y="141.1">0.1</text>
<text x="175.5" y="138.6">C61</text>
<text x="192.5" y="138.2">M5218</text>
<text x="167.1" y="145.2">GND</text>
<text x="173.5" y="145.2">GND</text>
<text x="178.6" y="145.2">GND</text>
</g>
<g font-size="1.1" fill="#808080">
<text x="191" y="71.7" transform="rotate(-90 191 71.7)">PWR+</text>
<text x="193.6" y="71.7" transform="rotate(-90 193.6 71.7)">PWR+</text>
<text x="127" y="76.5">6</text>
<text x="130.1" y="75.5" transform="rotate(-90 130.1 75.5)">3</text>
<text x="133.1" y="77.7">1</text>
<text x="127" y="79">7</text>
<text x="130.1" y="81.5" transform="rotate(-90 130.1 81.5)">12</text>
<text x="191" y="79.5" transform="rotate(-90 191 79.5)">PWR-</text>
<text x="193.6" y="79.5" transform="rotate(-90 193.6 79.5)">PWR-</text>
<text x="101.3" y="87.9">INV_INPUT1</text>
<text x="112.7" y="89.2">OUT1</text>
<text x="127" y="86.6">8</text>
<text x="127" y="89.2">9</text>
<text x="133.1" y="87.9">14</text>
<text x="154.3" y="87.9">10</text>
<text x="160.9" y="89.2">13</text>
<text x="98.4" y="90.4">NON_INV_INPUT1</text>
<text x="154.4" y="90.4">11</text>
<text x="127" y="103.1">4</text>
<text x="127" y="105.6">5</text>
<text x="133.1" y="104.4">2</text>
<text x="167.6" y="110.7">2</text>
<text x="171.4" y="110.7" transform="rotate(-90 171.4 110.7)">4</text>
<text x="173.3" y="111.3" transform="rotate(-90 173.3 111.3)">5</text>
<text x="178.7" y="113.2">6</text>
<text x="185.4" y="113.2">7</text>
<text x="187.2" y="112.6" transform="rotate(-90 187.2 112.6)">3</text>
<text x="188.9" y="113.2">8</text>
<text x="197.9" y="112.9" transform="rotate(-90 197.9 112.9)">P$1</text>
<text x="167.6" y="115.8">1</text>
<text x="173.3" y="116.1" transform="rotate(-90 173.3 116.1)">9</text>
<text x="189.2" y="119.6">1</text>
<text x="191" y="118.3" transform="rotate(-90 191 118.3)">2</text>
<text x="192.7" y="119.6">3</text>
<text x="197.4" y="116.7" transform="rotate(-90 197.4 116.7)">M1</text>
<text x="182.5" y="125.9">INV_INPUT1</text>
<text x="179.6" y="128.5">NON_INV_INPUT1</text>
<text x="194" y="127.2">OUT1</text>
<text x="206.5" y="127.8">J4-1</text>
<text x="126.3" y="134.8">NON_INV_INPUT2</text>
<text x="129.2" y="132.3">INV_INPUT2</text>
<text x="140.7" y="133.6">OUT2</text>
<text x="179.6" y="134.2">NON_INV_INPUT2</text>
<text x="182.5" y="136.7">INV_INPUT2</text>
<text x="194" y="135.5">OUT2</text>
</g>
<g font-size=".9" fill="#800000">
<text x="159.2" y="81.2" transform="rotate(-90 159.2 81.2)">+</text>
<text x="143.6" y="127">+</text>
<text x="154.1" y="128.4" transform="rotate(-90 154.1 128.4)">+</text>
</g>
</svg>
